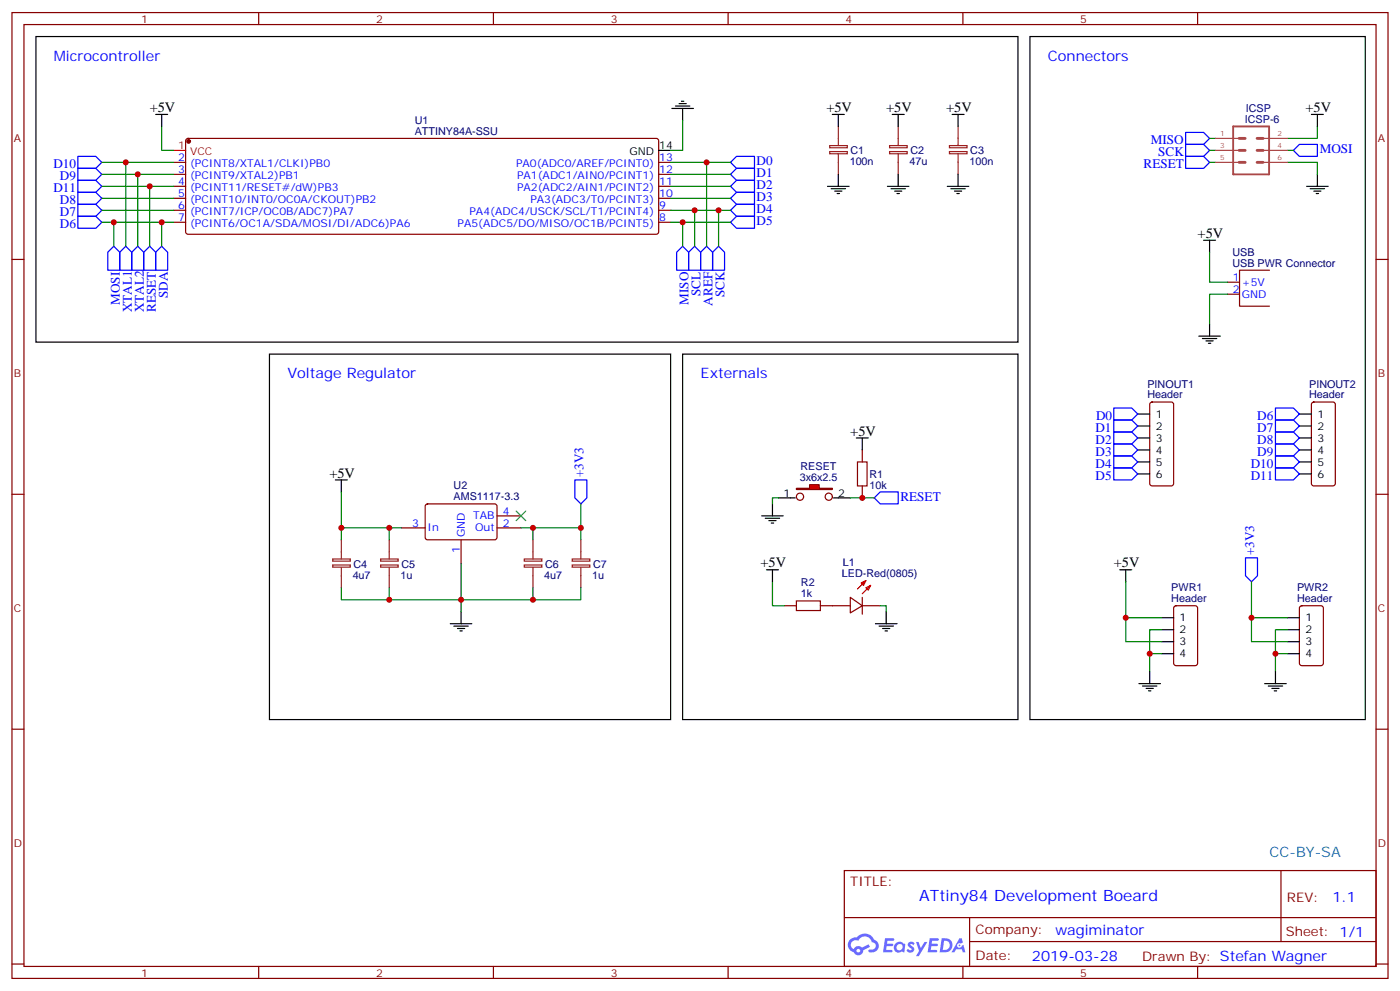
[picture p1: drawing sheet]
<svg xmlns="http://www.w3.org/2000/svg" width="412mm" height="292mm" viewBox="0 0 412 292" stroke-linecap="round" stroke-linejoin="round" font-family="sans-serif">
<g fill="none" stroke="#870000" stroke-width=".35">
<path d="M3.5 3.7h405.4v284.3h-405.4zM7.1 7.2h398.2v277.3h-398.2zM76.2 3.7v3.5M145.3 3.7v3.5M214.5 3.7v3.5M283.6 3.7v3.5M352.8 3.7v3.5M3.5 76.4h3.6M405.3 76.4h3.6M3.5 145.5h3.6M405.3 145.5h3.6M3.5 214.7h3.6"/>
<path d="M405.3 214.7h3.6M248.7 256.3h156.6v28.2h-156.6zM377.3 256.3v20.9M248.7 270.1h156.5M285.6 277.2h119.6M285.6 270.1v14.2M3.5 283.8h3.6M76.2 284.5v3.5M145.3 284.5v3.5M214.5 284.5v3.5M283.6 284.5v3.5M352.8 284.5v3.5"/>
<path d="M405.3 283.8h3.6"/>
</g>
<g fill="#5487ff">
<path d="M267.7 277.5a1.22 1.22 0 0 1 1.7 .2l-.4 .6a.47 .47 0 0 0-.3-.4 .47 .47 0 0 0-.5 .2l.1 .2a1.14 1.14 0 0 1 .8 1.8 1.14 1.14 0 0 1-1.9 0l-.2-.2 .5-.6 .7 .5a.29 .29 0 0 0 .3-.3 .29 .29 0 0 0-.2-.3 1.04 1.04 0 0 1-.6-1.7z"/>
<path d="M260.7 276.2h2.4l.3 .2-.2 .5-1.8 .1-.1 .8h1.5l.3 .4-.3 .4h-1.6l-.2 1.1h1.7l.2 .3-.2 .3-2.6 .1z"/>
<path d="M273.8 276.2h2.4l.3 .2-.1 .5-1.8 .1-.2 .8h1.6l.3 .4-.4 .4-1.6-.1-.1 1.1 1.7 .1 .2 .3-.2 .3-2.6 .1z"/>
<path d="M282.6 276.2h.7l.3 1.3-.6 .3a.69 .69 0 0 0-1 .3 .69 .69 0 0 0 .4 .9 .69 .69 0 0 0 .9-.6l.5-.2 .6 2.2h-.8l-.2-.9h-1.8l-.5 .9h-.8z"/>
<path d="M269.8 277.3h.8l.6 1.8 1.1-1.8h.9l-2.6 4.2h-.8l.9-1.5z"/>
<path d="M277.4 276.2l-.6 4.2h1.3a2.11 2.11 0 0 0 2.5-2.1 2.11 2.11 0 0 0-2.5-2.1zM278.1 277a1.39 1.39 0 0 1 1.7 1.4 1.39 1.39 0 0 1-1.8 1.2h-.3z"/>
<path d="M263.7 277.8a1.54 1.54 0 0 0-.1 2.2 1.54 1.54 0 0 0 2.2 .1l.6 .3 .3-2.3-.2-.3h-.4a1.49 1.49 0 0 0-2.4 0zM264 278.8a.94 .94 0 0 1 1.8 0 .94 .94 0 0 1-1.8 0z"/>
<path d="M250.4 276.6a2.18 2.18 0 0 0 1.1 3.7 1.44 1.44 0 0 0 1.6 .9 1.44 1.44 0 0 0 1.2-1.4l2-1.1-.5-.7-1.9 1a1.47 1.47 0 0 0-2.4 .4 1.39 1.39 0 0 1-.7-1.9 1.39 1.39 0 0 1 2-.5 2.12 2.12 0 0 1 2.2-1.3 2.12 2.12 0 0 1 1.9 1.7 1.14 1.14 0 0 1 1.1 1.4 1.14 1.14 0 0 1-1.7 .7 .43 .43 0 0 0-.5 .4 .43 .43 0 0 0 .4 .5 1.98 1.98 0 0 0 2.5-1.2 1.98 1.98 0 0 0-1.2-2.6 3.1 3.1 0 0 0-5.3-.6l-.9 .1zM252.3 279.9a.55 .55 0 0 1 1.1 0 .55 .55 0 0 1-1.1 0z"/>
<circle cx="282.6" cy="278.3" r=".26"/>
</g>
<g fill="none" stroke="#870000" stroke-width=".35">
<path d="M51.2 47.8h3.5M51.2 51.3h3.5M51.2 54.9h3.5M51.2 58.4h3.5M54.9 41l.5-.3h137.9l.5 .3 .2 .5v26.8l-.2 .5-.5 .2h-137.9l-.5-.3-.2-.4v-26.8zM194 47.8h3.6M194 51.3h3.6M194 54.9h3.6M194 58.4h3.6M51.2 61.9h3.5M51.2 65.4h3.5M194 61.9h3.6"/>
<path d="M194 65.4h3.6M254 132.5v3.5M254 143.1v3.5"/>
</g>
<circle cx="55.6" cy="41.6" r=".53" fill="#870000" stroke="#870000" stroke-width=".35"/>
<path d="M51.2 44.3h3.5" fill="none" stroke="#f00" stroke-width=".35"/>
<g fill="none" stroke="#000" stroke-width=".35">
<path d="M197.9 31.9h6.4M199 31.2h4.2M200 30.5h2.1M200.7 29.8h.7M201.1 31.9v3.6M194 44.3h3.6M384.9 54.9h6.3M385.9 55.6h4.3M387 56.3h2.1M387.7 57h.7M388.1 51.3v3.6M353.1 99h6.4"/>
<path d="M354.2 99.7h4.2M356.3 95.4v3.6M355.2 100.4h2.2M356 101.1h.7M229.3 146.6h3.5M246.9 146.6h3.6"/>
</g>
<g fill="none" stroke="#008700" stroke-width=".35">
<path d="M47.6 37.2v7.1h3.6M201.1 35.5v8.8h-3.5M388.1 37.2v3.5h-8.9M30 47.8h21.2M30 51.3h21.2M30 54.9h21.2M30 58.4h21.2M37 47.8v24.7M40.6 51.3v21.2M44.1 54.9v17.6M197.6 47.8h17.6M197.6 51.3h17.6"/>
<path d="M197.6 54.9h17.6M197.6 58.4h17.6M208.1 47.8v24.7M356.3 47.8h1.8M356.3 44.3h1.8M356.3 40.7h1.8M379.2 47.8h8.9v3.5M379.2 44.3h1.8M30 61.9h21.2M30 65.4h21.2M47.6 65.4v7.1M197.6 61.9h17.6"/>
<path d="M197.6 65.4h17.6M201.1 65.4v7.1M204.6 61.9v10.6"/>
</g>
<path d="M252.6 136h2.8v7.1h-2.8z" fill="none" stroke="#a10000" stroke-width=".35"/>
<g fill="none" stroke="#00f" stroke-width=".35">
<path d="M349.2 39h5.3l1.8 1.7-1.8 1.8h-5.3zM22.9 46h5.3l1.8 1.8-1.8 1.8h-5.3zM22.9 49.6h5.3l1.8 1.7-1.8 1.8h-5.3zM22.9 56.6h5.3l1.8 1.8-1.8 1.7h-5.3zM22.9 53.1h5.3l1.8 1.8-1.8 1.7h-5.3zM215.2 51.3l1.8-1.7h5.2v3.5h-5.2zM215.2 54.9l1.8-1.8h5.2v3.5h-5.2zM215.2 58.4l1.8-1.8h5.2v3.5h-5.2zM217 46h5.2v3.6h-5.2l-1.8-1.8zM349.2 46h5.3l1.8 1.8-1.8 1.8h-5.3zM349.2 42.5h5.3l1.8 1.8-1.8 1.7h-5.3zM381 44.3l1.8-1.8h5.3v3.5h-5.3z"/>
<path d="M22.9 63.7h5.3l1.8 1.7-1.8 1.8h-5.3zM22.9 60.1h5.3l1.8 1.8-1.8 1.8h-5.3zM37 72.5l1.8 1.8v5.3h-3.5v-5.3zM38.8 74.3l1.8-1.8 1.7 1.8v5.3h-3.5zM42.3 74.3l1.8-1.8 1.8 1.8v5.3h-3.6zM47.6 72.5l1.8 1.8v5.3h-3.5v-5.3zM201.1 72.5l1.7 1.8v5.3h-3.5v-5.3zM204.6 72.5l1.8 1.8v5.3h-3.6v-5.3zM208.1 72.5l1.8 1.8v5.3h-3.5v-5.3zM215.2 61.9l1.8-1.8h5.2v3.6h-5.2zM215.2 65.4l1.8-1.7h5.2v3.5h-5.2z"/>
</g>
<path d="M363.2 37.2h10.6v14.1h-10.6z" fill="none" stroke="#a64a4a" stroke-width=".56"/>
<path d="M365 47.8h1.8M365 44.3h1.8M365 40.7h1.8M370.3 47.8h1.8M370.3 44.3h1.8M370.3 40.7h1.8" fill="none" stroke="#a64a4a" stroke-width=".85"/>
<path d="M358.1 40.7h6.9M358.1 44.3h6.9M358.1 47.8h6.9M372.3 40.7h6.9M372.3 44.3h6.9M372.3 47.8h6.9" fill="none" stroke="#a64a4a" stroke-width=".35"/>
<path d="M234.6 143.8h3.9v-1.1h2.8v1.1h3.9v.3h-10.6z" fill="#f00" stroke="#870000" stroke-width=".35"/>
<g fill="none" stroke="#870000" stroke-width=".35">
<path d="M373.9 79.6h-8.8v10.5h8.8M361.6 83.1h3.5M361.6 86.6h3.5M338.9 118.6l.5-.2h5.6l.7 .4v23.5l-.4 .7-5.9 .1-.7-.5v-23.5zM386.5 118.6l.5-.2h5.6l.7 .4v23.5l-.4 .7-5.9 .1-.7-.5v-23.5zM118.2 155.4h7M125.5 148.5l.4-.2 20.1 .1 .4 .6-.1 9.5-.6 .4h-20l-.5-.7v-9.2zM135.8 158.9v7.1M146.4 155.4h7.1M146.4 151.9h7.1M231.1 178.3h3.5M241.7 178.3h8.8"/>
<path d="M250.5 175.9l3.5 2.4-3.5 2.1zM254 178.3h5.3M254 175.9v4.9M346 178.5l.4-.2h5.7l.6 .5 .1 16.5-.5 .6-5.9 .1-.6-.5-.1-16.5zM383 178.5l.5-.2h5.6l.7 .5v16.5l-.4 .6-5.9 .1-.7-.5v-16.5z"/>
<circle cx="235.7" cy="146.2" r="1.06"/>
<circle cx="244.1" cy="146.2" r="1.06"/>
</g>
<g fill="none" stroke="#000" stroke-width=".35">
<path d="M10.6 10.8h289.3v89.9h-289.3zM303.4 10.8h98.8v201h-98.8zM45.9 33.7h3.5M47.6 33.7v3.5M245.2 33.7h3.5M246.9 33.7v3.5M262.8 33.7h3.5M264.6 33.7v3.5M280.5 33.7h3.5M282.2 33.7v3.5M386.3 33.7h3.5M388.1 33.7v3.5"/>
<path d="M243.8 54.9h6.3M244.8 55.6h4.3M245.9 56.3h2.1M246.6 57h.7M246.9 51.3v3.6M261.4 54.9h6.4M262.5 55.6h4.2M263.5 56.3h2.1M264.2 57h.7M264.6 51.3v3.6M279 54.9h6.4M280.1 55.6h4.2"/>
<path d="M281.2 56.3h2.1M281.9 57h.7M282.2 51.3v3.6M354.5 70.7h3.6M356.3 70.7v3.6M79.4 104.2h118.2v107.6h-118.2zM201.1 104.2h98.8v107.6h-98.8zM252.2 128.9h3.6M254 128.9v3.6M335.1 121.9h3.6M335.1 125.4h3.6M335.1 128.9h3.6"/>
<path d="M335.1 132.5h3.6M335.1 136h3.6M335.1 139.5h3.6M382.8 121.9h3.5M382.8 125.4h3.5M382.8 128.9h3.5M382.8 132.5h3.5M382.8 136h3.5M382.8 139.5h3.5M98.8 141.3h3.5M100.5 141.3v3.5M224.4 151.9h6.3"/>
<path d="M225.4 152.6h4.3M226.5 153.3h2.1M227.2 154h.7M227.5 148.3v3.6M232.8 146.6h1.4M245.5 146.6h1.4M225.8 167.7h3.5M227.5 167.7v3.6M329.8 167.7h3.6M331.6 167.7v3.6M132.6 183.6h6.4M133.7 184.3h4.2"/>
<path d="M134.8 185h2.1M135.5 185.7h.7M135.8 180.1v3.5M257.9 183.6h6.3M258.9 184.3h4.3M260 185h2.1M260.7 185.7h.7M261.1 180.1v3.5M338.7 197.7v3.6M342.2 181.9h3.5M342.2 185.4h3.5M342.2 188.9h3.5"/>
<path d="M342.2 192.4h3.5M375.7 197.7v3.6M379.2 181.9h3.6M379.2 185.4h3.6M379.2 188.9h3.6M379.2 192.4h3.6M335.5 201.3h6.3M336.5 202h4.3M337.6 202.7h2.1M338.3 203.4h.7M372.5 201.3h6.4M373.6 202h4.2"/>
<path d="M374.6 202.7h2.2M375.4 203.4h.7"/>
</g>
<g fill="none" stroke="#00f" stroke-width=".35">
<path d="M33.5 72.5l1.8 1.8v5.3h-3.6v-5.3zM211.7 72.5l1.7 1.8v5.3h-3.5v-5.3zM328.1 120.1h5.3l1.7 1.8-1.7 1.7h-5.3zM328.1 123.6h5.3l1.7 1.8-1.7 1.8h-5.3zM328.1 127.2h5.3l1.7 1.7-1.7 1.8h-5.3zM328.1 130.7h5.3l1.7 1.8-1.7 1.7h-5.3zM328.1 134.2h5.3l1.7 1.8-1.7 1.8h-5.3zM328.1 137.8h5.3l1.7 1.7-1.7 1.8h-5.3zM375.7 120.1h5.3l1.8 1.8-1.8 1.7h-5.3zM375.7 123.6h5.3l1.8 1.8-1.8 1.8h-5.3zM375.7 127.2h5.3l1.8 1.7-1.8 1.8h-5.3zM375.7 130.7h5.3l1.8 1.8-1.8 1.7h-5.3z"/>
<path d="M375.7 134.2h5.3l1.8 1.8-1.8 1.8h-5.3zM375.7 137.8h5.3l1.8 1.7-1.8 1.8h-5.3zM169.3 141.3h3.6v5.3l-1.8 1.7-1.8-1.7zM259.3 144.8h5.3v3.5h-5.3l-1.8-1.7zM366.9 164.2h3.5v5.3l-1.7 1.8-1.8-1.8z"/>
</g>
<g fill="none" stroke="#008700" stroke-width=".35">
<path d="M33.5 65.4v7.1M211.7 61.9v10.6M356.3 74.3v8.8h5.3M361.6 86.6h-5.3v8.8M100.5 144.8v10.6h17.7M100.5 155.4v3.5M114.7 155.4v3.5M157 155.4v3.5M171.1 148.3v7.1h-17.6M171.1 155.4v3.5M229.3 146.6h-1.8v1.7M250.5 146.6h7"/>
<path d="M100.5 173v3.6h70.6v-3.6M114.7 173v3.6M135.8 166v14.1M157 173v3.6M227.5 171.3v7h3.6M259.3 178.3h1.8v1.8M331.6 171.3v17.6h10.6M368.7 171.3v17.6h10.5M331.6 181.9h10.6M338.7 192.4h3.5M342.2 185.4h-3.5v12.3M368.7 181.9h10.5"/>
<path d="M375.7 192.4h3.5M379.2 185.4h-3.5v12.3"/>
</g>
<path d="M253.6 171.6l1.5-.7-.7 1.4zM255.1 173l1.4-.7-.7 1.4zM255.1 170.9l-2.5 2.5M256.5 172.3l-2.5 2.5" fill="none" stroke="#f00" stroke-width=".35"/>
<path d="M234.6 176.9h7.1v2.8h-7.1z" fill="none" stroke="#a10000" stroke-width=".35"/>
<g fill="none" stroke="#8c2424" stroke-width=".35">
<path d="M246.9 37.2v5.7M264.6 37.2v5.7M282.2 37.2v5.7M244.4 44.6h5.2v.7h-5.2zM244.4 42.9h5.2v.6h-5.2zM246.9 45.3v6M262 44.6h5.2v.7h-5.2zM262 42.9h5.2v.6h-5.2zM264.6 45.3v6M279.7 44.6h5.2v.7h-5.2zM279.7 42.9h5.2v.6h-5.2zM282.2 45.3v6"/>
<path d="M100.5 158.9v5.7M114.7 158.9v5.7M157 158.9v5.7M171.1 158.9v5.7M98 166.3h5.2v.7h-5.2zM98 164.6h5.2v.6h-5.2zM100.5 167v6M112.1 166.3h5.2v.7h-5.2zM112.1 164.6h5.2v.6h-5.2zM114.7 167v6M154.4 166.3h5.2v.7h-5.2zM154.4 164.6h5.2v.6h-5.2z"/>
<path d="M157 167v6M168.6 166.3h5.1v.7h-5.1zM168.6 164.6h5.1v.6h-5.1zM171.1 167v6"/>
</g>
<path d="M152 150.5l2.9 2.8M154.9 150.5l-2.9 2.8" fill="none" stroke="#3c3" stroke-width=".35"/>
<g fill="#c00">
<circle cx="375.7" cy="192.4" r=".88"/>
<circle cx="338.7" cy="192.4" r=".88"/>
<circle cx="157" cy="155.4" r=".88"/>
<circle cx="100.5" cy="155.4" r=".88"/>
<circle cx="157" cy="176.6" r=".88"/>
<circle cx="33.5" cy="65.4" r=".88"/>
<circle cx="208.1" cy="47.8" r=".88"/>
<circle cx="201.1" cy="65.4" r=".88"/>
<circle cx="37" cy="47.8" r=".88"/>
<circle cx="44.1" cy="54.9" r=".88"/>
<circle cx="47.6" cy="65.4" r=".88"/>
<circle cx="40.6" cy="51.3" r=".88"/>
<circle cx="204.6" cy="61.9" r=".88"/>
<circle cx="254" cy="146.6" r=".88"/>
<circle cx="211.7" cy="61.9" r=".88"/>
<circle cx="135.8" cy="176.6" r=".88"/>
<circle cx="114.7" cy="176.6" r=".88"/>
<circle cx="114.7" cy="155.4" r=".88"/>
<circle cx="171.1" cy="155.4" r=".88"/>
<circle cx="368.7" cy="181.9" r=".88"/>
<circle cx="331.6" cy="181.9" r=".88"/>
</g>
<text font-size="4.6" fill="#00f" x="270.8" y="265.3">ATtiny84 Development Boeard</text>
<g font-size="4.2" fill="#00f">
<text x="15.9" y="17.8">Microcontroller</text>
<text x="308.7" y="17.8">Connectors</text>
<text x="84.7" y="111.3">Voltage Regulator</text>
<text x="206.4" y="111.3">Externals</text>
<text x="392.5" y="265.6">1.1</text>
<text x="310.9" y="275.1">wagiminator</text>
<text x="304" y="282.9">2019-03-28</text>
</g>
<g font-size="4.2">
<text x="44.1" y="33">+5V</text>
<text x="243.4" y="33">+5V</text>
<text x="261.1" y="33">+5V</text>
<text x="278.7" y="33">+5V</text>
<text x="384.5" y="33">+5V</text>
<text x="352.8" y="70">+5V</text>
<text x="250.5" y="128.2">+5V</text>
<text x="97" y="140.6">+5V</text>
<text x="224" y="167">+5V</text>
<text x="328.1" y="167">+5V</text>
</g>
<text font-size="4.2" fill="#0099b0" x="373.9" y="252.4">CC-BY-SA</text>
<g font-size="3.9" fill="#00f">
<text x="339" y="42.5">MISO</text>
<text x="341.2" y="46">SCK</text>
<text x="388.8" y="45.1">MOSI</text>
<text x="15.7" y="49.6">D10</text>
<text x="17.7" y="53.1">D9</text>
<text x="222.8" y="48.7">D0</text>
<text x="222.8" y="52.2">D1</text>
<text x="336.9" y="49.6">RESET</text>
<text x="15.7" y="56.6">D11</text>
<text x="222.8" y="55.7">D2</text>
<text x="222.8" y="59.2">D3</text>
<text x="17.7" y="63.7">D7</text>
<text x="17.7" y="60.1">D8</text>
<text x="222.8" y="62.8">D4</text>
<text x="17.7" y="67.2">D6</text>
<text x="222.8" y="66.3">D5</text>
<text x="35.3" y="89.8" transform="rotate(-90 35.3 89.8)">MOSI</text>
<text x="49.4" y="87.8" transform="rotate(-90 49.4 87.8)">SDA</text>
<text x="202.9" y="89.8" transform="rotate(-90 202.9 89.8)">MISO</text>
<text x="206.4" y="87.2" transform="rotate(-90 206.4 87.2)">SCL</text>
<text x="209.9" y="89.9" transform="rotate(-90 209.9 89.9)">AREF</text>
<text x="213.4" y="87.6" transform="rotate(-90 213.4 87.6)">SCK</text>
<text x="38.8" y="92" transform="rotate(-90 38.8 92)">XTAL1</text>
<text x="42.3" y="92" transform="rotate(-90 42.3 92)">XTAL2</text>
<text x="45.9" y="91.9" transform="rotate(-90 45.9 91.9)">RESET</text>
<text x="322.9" y="123.5">D0</text>
<text x="370.4" y="123.6">D6</text>
<text x="322.7" y="127.1">D1</text>
<text x="322.7" y="130.6">D2</text>
<text x="370.4" y="127.1">D7</text>
<text x="370.4" y="130.6">D8</text>
<text x="322.7" y="134.2">D3</text>
<text x="322.7" y="137.7">D4</text>
<text x="368.4" y="137.7">D10</text>
<text x="370.4" y="134.2">D9</text>
<text x="171.9" y="140.5" transform="rotate(-90 171.9 140.5)">+3V3</text>
<text x="322.7" y="141.2">D5</text>
<text x="368.4" y="141.2">D11</text>
<text x="265.3" y="147.4">RESET</text>
<text x="369.4" y="163.4" transform="rotate(-90 369.4 163.4)">+3V3</text>
</g>
<g font-size="3.9" fill="#800">
<text x="250.5" y="260.9">TITLE:</text>
<text x="379.1" y="265.6">REV:</text>
<text x="287.4" y="275.1">Company:</text>
<text x="378.7" y="275.7">Sheet: 1/1</text>
<text x="287.4" y="282.8">Date:</text>
<text x="336.4" y="282.8">Drawn By: Stefan Wagner</text>
</g>
<g font-size="3.2" fill="#800">
<text x="41.6" y="6.7">1</text>
<text x="110.8" y="6.7">2</text>
<text x="179.9" y="6.7">3</text>
<text x="249.1" y="6.7">4</text>
<text x="318.2" y="6.7">5</text>
<text x="4.1" y="41.8">A</text>
<text x="405.9" y="41.8">A</text>
<text x="4.1" y="110.9">B</text>
<text x="405.9" y="110.9">B</text>
<text x="4.1" y="180.1">C</text>
<text x="405.9" y="180.1">C</text>
<text x="4.1" y="249.2">D</text>
<text x="405.9" y="249.2">D</text>
<text x="41.6" y="287.5">1</text>
<text x="110.8" y="287.5">2</text>
<text x="179.9" y="287.5">3</text>
<text x="249.1" y="287.5">4</text>
<text x="318.2" y="287.5">5</text>
</g>
<g font-size="3.2" fill="#000080">
<text x="367" y="32.9">ICSP</text>
<text x="122.2" y="39.7">ATTINY84A-SSU</text>
<text x="122.2" y="36.5">U1</text>
<text x="366.7" y="36.2">ICSP-6</text>
<text x="250.5" y="45.4">C1</text>
<text x="268.2" y="45.4">C2</text>
<text x="285.8" y="45.4">C3</text>
<text x="250.3" y="48.6">100n</text>
<text x="267.9" y="48.6">47u</text>
<text x="285.6" y="48.6">100n</text>
<text x="363" y="75.3">USB</text>
<text x="363" y="78.5">USB PWR Connector</text>
<text x="338" y="117.3">Header</text>
<text x="338" y="114.1">PINOUT1</text>
<text x="385.6" y="117.3">Header</text>
<text x="385.6" y="114.1">PINOUT2</text>
<text x="235.6" y="141.6">3x6x2.5</text>
<text x="235.8" y="138.4">RESET</text>
<text x="256.1" y="143.8">10k</text>
<text x="256.1" y="140.7">R1</text>
<text x="133.6" y="147.3">AMS1117-3.3</text>
<text x="133.6" y="144.1">U2</text>
<text x="104.1" y="167.1">C4</text>
<text x="118.3" y="167.1">C5</text>
<text x="160.6" y="167.1">C6</text>
<text x="174.7" y="167.1">C7</text>
<text x="248.3" y="166.6">L1</text>
<text x="103.9" y="170.3">4u7</text>
<text x="118" y="170.3">1u</text>
<text x="160.3" y="170.3">4u7</text>
<text x="174.4" y="170.3">1u</text>
<text x="235.9" y="172.6">R2</text>
<text x="248" y="169.9">LED-Red(0805)</text>
<text x="235.9" y="175.9">1k</text>
<text x="345" y="174">PWR1</text>
<text x="345" y="177.3">Header</text>
<text x="382.1" y="174">PWR2</text>
<text x="382.1" y="177.3">Header</text>
</g>
<g font-size="3.2" fill="#f00">
<text x="52.5" y="43.9">1</text>
<text x="56" y="45.7">VCC</text>
</g>
<g font-size="3.2" fill="#00f">
<text x="52.5" y="47.4">2</text>
<text x="194.2" y="47.4">13</text>
<text x="52.5" y="51">3</text>
<text x="56" y="49.2">(PCINT8/XTAL1/CLKI)PB0</text>
<text x="56" y="52.7">(PCINT9/XTAL2)PB1</text>
<text x="152" y="49.2">PA0(ADC0/AREF/PCINT0)</text>
<text x="152.3" y="52.7">PA1(ADC1/AIN0/PCINT1)</text>
<text x="194.2" y="51">12</text>
<text x="52.5" y="54.5">4</text>
<text x="52.5" y="58">5</text>
<text x="56" y="56.3">(PCINT11/RESET#/dW)PB3</text>
<text x="56" y="59.8">(PCINT10/INT0/OC0A/CKOUT)PB2</text>
<text x="152.3" y="56.3">PA2(ADC2/AIN1/PCINT2)</text>
<text x="156.2" y="59.8">PA3(ADC3/T0/PCINT3)</text>
<text x="194.2" y="58">10</text>
<text x="194.2" y="54.5">11</text>
<text x="52.5" y="61.6">6</text>
<text x="52.5" y="65.1">7</text>
<text x="56" y="63.3">(PCINT7/ICP/OC0B/ADC7)PA7</text>
<text x="138.3" y="63.3">PA4(ADC4/USCK/SCL/T1/PCINT4)</text>
<text x="194.2" y="65.1">8</text>
<text x="194.2" y="61.6">9</text>
<text x="56" y="66.9">(PCINT6/OC1A/SDA/MOSI/DI/ADC6)PA6</text>
<text x="134.8" y="66.9">PA5(ADC5/DO/MISO/OC1B/PCINT5)</text>
<text x="363.1" y="82.7">1</text>
<text x="363.1" y="86.3">2</text>
<text x="365.8" y="84.1">+5V</text>
<text x="365.8" y="87.7">GND</text>
<text x="121.5" y="155">3</text>
<text x="139.4" y="152.9">TAB</text>
<text x="148.2" y="155">2</text>
<text x="148.2" y="151.5">4</text>
<text x="125.9" y="156.5">In</text>
<text x="136.9" y="158.2" transform="rotate(-90 136.9 158.2)">GND</text>
<text x="139.9" y="156.5">Out</text>
<text x="135.5" y="162.7" transform="rotate(-90 135.5 162.7)">1</text>
</g>
<g font-size="3.2">
<text x="185.4" y="45.7">GND</text>
<text x="194.2" y="43.9">14</text>
<text x="340.4" y="122.9">1</text>
<text x="388.1" y="122.9">1</text>
<text x="340.4" y="126.5">2</text>
<text x="340.4" y="130">3</text>
<text x="388.1" y="126.5">2</text>
<text x="388.1" y="130">3</text>
<text x="340.4" y="133.5">4</text>
<text x="340.4" y="137.1">5</text>
<text x="388.1" y="133.5">4</text>
<text x="388.1" y="137.1">5</text>
<text x="340.4" y="140.6">6</text>
<text x="388.1" y="140.6">6</text>
<text x="230.8" y="146.2">1</text>
<text x="246.9" y="146.2">2</text>
<text x="347.5" y="182.9">1</text>
<text x="384.5" y="182.9">1</text>
<text x="347.5" y="186.4">2</text>
<text x="347.5" y="190">3</text>
<text x="384.5" y="186.4">2</text>
<text x="384.5" y="190">3</text>
<text x="347.5" y="193.5">4</text>
<text x="384.5" y="193.5">4</text>
</g>
<g font-size="2.1" fill="#a54b4b">
<text x="359.4" y="40.1">1</text>
<text x="376.3" y="40.1">2</text>
<text x="359.4" y="43.6">3</text>
<text x="359.4" y="47.1">5</text>
<text x="376.3" y="43.6">4</text>
<text x="376.3" y="47.1">6</text>
</g>
</svg>
